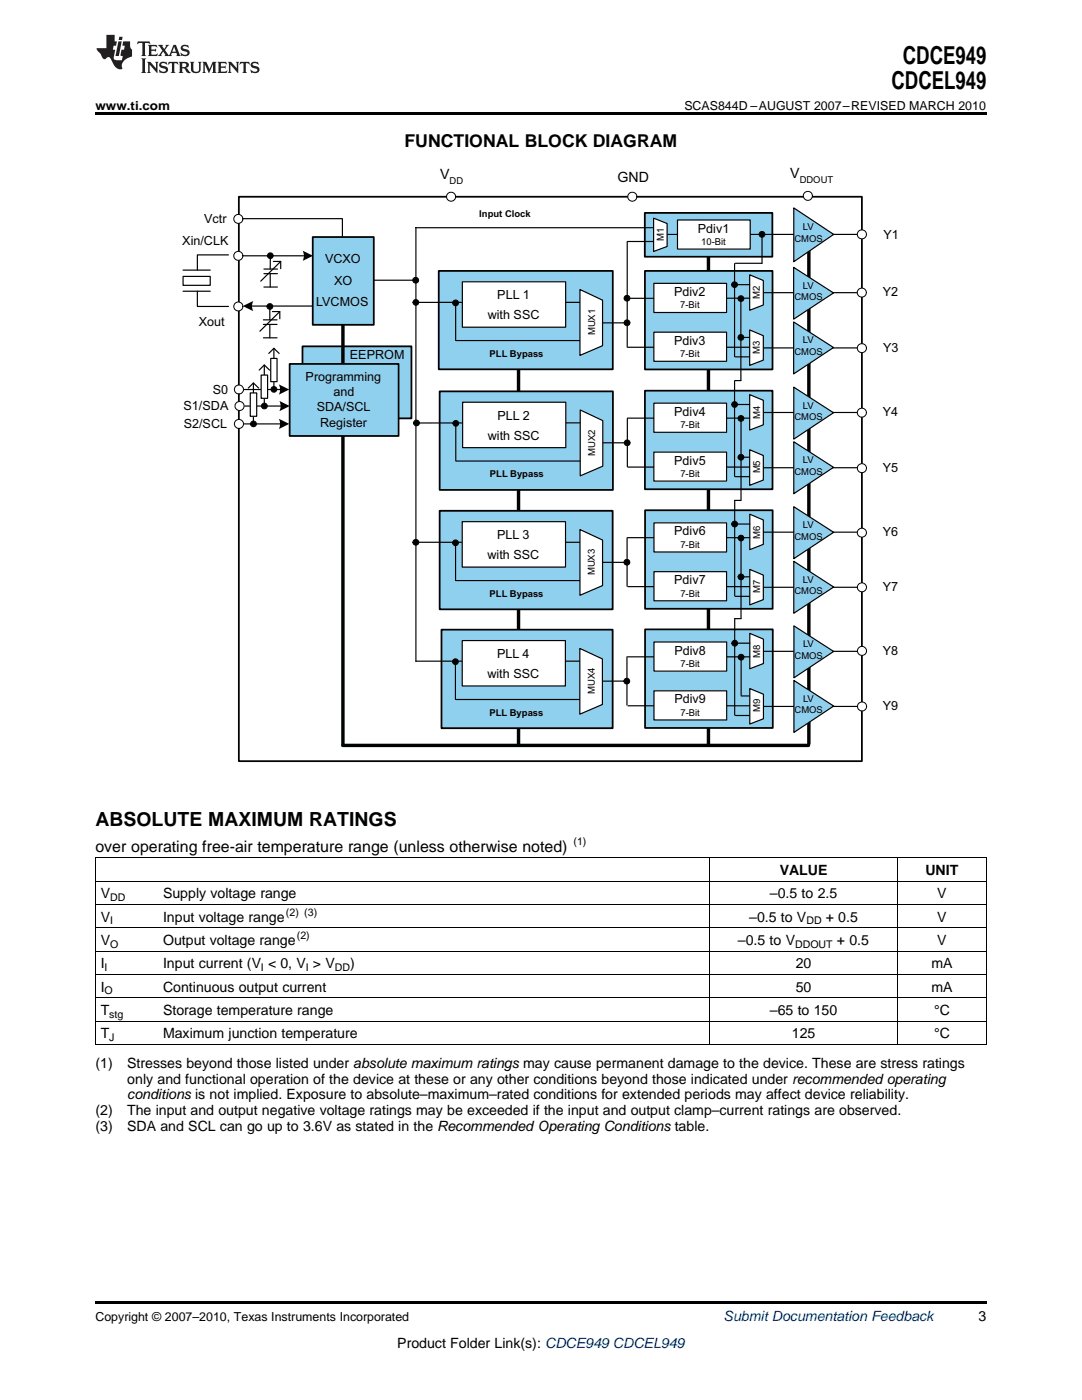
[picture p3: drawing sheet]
<svg xmlns="http://www.w3.org/2000/svg" width="216mm" height="279mm" viewBox="0 0 216 279" stroke-linecap="round" stroke-linejoin="round" font-family="sans-serif">
<g fill="#231f20">
<path d="M27.5 8.3l-.1 .5 .4-.2h.6v.1v2.1l-.2 .4h1l-.3-.4v-2.1l.1-.1h.5l.5 .2-.2-.5zM29.5 9l.2 .3v1.5l-.2 .4h1.8l.2-.6a1.04 1.04 0 0 1-1.3 .2v-.7h.6l.3 .2v-.6l-.3 .2h-.6v-.6l.8-.1 .4 .3-.2-.5zM31.5 9l.9 1.1-.9 1.1h.8l-.2-.2 .5-.7 .4 .7-.2 .2h1.5l-.1-.2 .1-.4h.9l.1 .4-.2 .2h1l-.3-.3-.7-1.9h-.5l-.9 2-.8-1 .9-1h-.8l.1 .3-.3 .5-.4-.6 .2-.2zM34.7 9.3l.4 1h-.7zM36.3 9.1a.63 .63 0 0 0-.2 .7 .63 .63 0 0 0 .6 .4l.6 .2 .1 .2a.75 .75 0 0 1-.7 .4 .75 .75 0 0 1-.6-.5l.1 .7 .1-.1a1.11 1.11 0 0 0 1.5-.6 1.13 1.13 0 0 0-1.2-.8l-.1-.4a1.04 1.04 0 0 1 1.2 .2l-.2-.5-.1 .1-.5-.2zM28.2 11.7l.2 .3v2.2l-.2 .4h1l-.3-.4v-2.2l.3-.3zM29.3 12.3l.3 .4v1.5l-.3 .4h.8l-.2-.4v-1.3l1.5 1.7v-1.9l.2-.4h-.7l.2 .4v.9l-1.1-1.3zM32 12.5a.62 .62 0 0 0-.2 .7 .62 .62 0 0 0 .6 .4l.6 .1 .1 .3a.76 .76 0 0 1-.7 .3 .76 .76 0 0 1-.6-.4l.1 .7 .1-.1a1.11 1.11 0 0 0 1.5-.6 1.13 1.13 0 0 0-1.2-.8l-.1-.4a1.04 1.04 0 0 1 1.2 .2l-.2-.6-.1 .1-.5-.1zM33.7 12.3l-.2 .7a.61 .61 0 0 1 .8-.4v1.6l-.2 .4h.9l-.2-.4v-1.6a.63 .63 0 0 1 .8 .4l-.2-.7zM35.6 12.3l.3 .4v1.5l-.3 .4h1l-.2-.2v-.8l.5 .2a.76 .76 0 0 0 1.2 .7l-1-1a.58 .58 0 0 0 .6-.5 .58 .58 0 0 0-.5-.6zM36.4 12.7l.1-.1a.45 .45 0 0 1 .5 .1 .45 .45 0 0 1 .1 .5l-.7 .2zM37.9 12.3l.2 .2a2.17 2.17 0 0 0 .3 1.9 .99 .99 0 0 0 1.6-.6v-1.1l.2-.4h-.7l.2 .2a1.92 1.92 0 0 1-.2 1.8 .6 .6 0 0 1-.9-.5v-1.1l.2-.4zM40.4 12.3l.2 .4v1.5l-.2 .4h.7l-.2-.4v-1.4l.8 1.8 .8-1.8v1.4l-.2 .4h.9l-.2-.4v-1.5l.2-.4h-.8l-.6 1.5-.6-1.5zM43.4 12.3l.2 .4v1.5l-.2 .4h1.8l.2-.6a1.04 1.04 0 0 1-1.3 .2v-.7h.5l.4 .2v-.6l-.4 .2h-.5v-.7h.8l.3 .3-.1-.6zM45.5 12.3l.2 .4v1.5l-.2 .4h.7l-.2-.4v-1.3l1.5 1.7v-1.9l.2-.4h-.7l.2 .4v.9l-1.1-1.3zM47.9 12.3l-.1 .7a.61 .61 0 0 1 .8-.4v1.6l-.3 .4h1l-.3-.4 .1-1.6a.63 .63 0 0 1 .7 .4l-.1-.7zM50.2 12.5a.62 .62 0 0 0-.2 .7 .62 .62 0 0 0 .6 .4l.6 .1 .2 .3a.76 .76 0 0 1-.8 .3 .76 .76 0 0 1-.6-.4l.1 .7 .2-.1a1.11 1.11 0 0 0 1.5-.6 1.13 1.13 0 0 0-1.3-.8l-.1-.4a1.04 1.04 0 0 1 1.2 .2l-.1-.6-.2 .1-.5-.1z"/>
<path d="M21.2 7v2.6h-1.9l.1 .4 .7 .9a.91 .91 0 0 0 1 .9 .56 .56 0 0 1 .5-.4 .56 .56 0 0 1 .5 .3l.4 .8a1.53 1.53 0 0 0 1.9 1.2 1.54 1.54 0 0 1 1-2.1l.9-.3v-1.4a1.52 1.52 0 0 1-.3-1.6h-1.4l-.2 .8h.5l-.2 .8h-.4l-.2 1v.2l.4 .1-.2 .8a1.93 1.93 0 0 1-1.6-.2l.3-1.9h-.5l.2-.8h.4l.2-.8h-.4v-1.3zM23.6 8.3l-.6 2.9h.7l.6-2.9zM23.8 7.3l-.1 .7h.6l.2-.7z"/>
</g>
<path d="M47.7 39.3h124.3v112.6h-124.3z" fill-rule="evenodd" fill="#fff"/>
<path d="M47.7 39.3h124.3v112.6h-124.3z" fill="none" stroke="#010202" stroke-width=".35"/>
<path d="M60.4 69.1h21.7v14.4h-21.7z" fill-rule="evenodd" fill="#8fd0ee"/>
<path d="M60.4 69.1h21.7v14.4h-21.7z" fill="none" stroke="#010202" stroke-width=".35"/>
<path d="M36.5 55.2h5.4v1.7h-5.4z" fill-rule="evenodd" fill="#fff"/>
<path d="M36.5 55.2h5.4v1.7h-5.4zM36.5 53.9h5.4M36.5 58.1h5.4M39.4 58.1v3.1h6.2M45.6 50.9h-6.2v3" fill="none" stroke="#010202" stroke-width=".24"/>
<circle cx="90" cy="39.3" r=".91" fill="#fff"/>
<circle cx="90" cy="39.3" r=".91" fill="none" stroke="#010202" stroke-width=".2"/>
<circle cx="126.2" cy="39.3" r=".91" fill="#fff"/>
<circle cx="126.2" cy="39.3" r=".91" fill="none" stroke="#010202" stroke-width=".2"/>
<circle cx="47.6" cy="61.2" r=".9" fill="#fff"/>
<circle cx="47.6" cy="61.2" r=".9" fill="none" stroke="#010202" stroke-width=".2"/>
<path d="M52.7 53.7h2.7M52.7 54.6h2.7M52.7 57.3h2.7M53.9 54.6v2.7M53.9 51v2.7" fill="none" stroke="#010202" stroke-width=".24"/>
<circle cx="53.9" cy="51" r=".57" fill="#010202"/>
<circle cx="53.9" cy="51" r=".57" fill="none" stroke="#010202" stroke-width=".2"/>
<path d="M52.6 63.8h2.7M52.6 64.7h2.7M52.6 67.4h2.7M53.8 61.2v2.6M53.8 64.7v2.7" fill="none" stroke="#010202" stroke-width=".24"/>
<circle cx="53.8" cy="61.2" r=".58" fill="#010202"/>
<circle cx="53.8" cy="61.2" r=".58" fill="none" stroke="#010202" stroke-width=".2"/>
<path d="M47.6 43.6h20.7v6" fill="none" stroke="#010202" stroke-width=".24"/>
<circle cx="47.6" cy="43.7" r=".9" fill="#fff"/>
<circle cx="47.6" cy="43.7" r=".9" fill="none" stroke="#010202" stroke-width=".2"/>
<circle cx="161.2" cy="39.1" r=".89" fill="#fff"/>
<circle cx="161.2" cy="39.1" r=".89" fill="none" stroke="#010202" stroke-width=".2"/>
<path d="M68.4 148.8h92.9" fill="none" stroke="#010202" stroke-width=".68"/>
<path d="M47.6 51.1h13.3" fill="none" stroke="#010202" stroke-width=".24"/>
<path d="M60.4 50l2.1 1.1-2.1 1 .2-.9z" fill-rule="evenodd" fill="#010202"/>
<circle cx="47.6" cy="51.1" r=".91" fill="#fff"/>
<circle cx="47.6" cy="51.1" r=".91" fill="none" stroke="#010202" stroke-width=".2"/>
<path d="M50 61.1h12.4" fill="none" stroke="#010202" stroke-width=".24"/>
<path d="M48.4 61.1l2.1-1-.2 .9 .2 1.1z" fill-rule="evenodd" fill="#010202"/>
<path d="M141.4 44.4v104.2M161.4 47.7v100.8M68.4 64.3v84.5" fill="none" stroke="#010202" stroke-width=".68"/>
<path d="M62.4 47.3h12.2v17.5h-12.2z" fill-rule="evenodd" fill="#8fd0ee"/>
<path d="M62.4 47.3h12.2v17.5h-12.2z" fill="none" stroke="#010202" stroke-width=".35"/>
<path d="M128.7 42.5h25.4v8.7h-25.4z" fill-rule="evenodd" fill="#8fd0ee"/>
<path d="M128.7 42.5h25.4v8.7h-25.4z" fill="none" stroke="#010202" stroke-width=".35"/>
<path d="M133.1 46.8h38.5" fill="none" stroke="#010202" stroke-width=".24"/>
<path d="M158.4 41.5l7.9 5.3-7.9 5.4z" fill="#8fd0ee"/>
<path d="M158.4 41.5l7.9 5.3-7.9 5.4z" fill="none" stroke="#010202" stroke-width=".24"/>
<circle cx="172" cy="46.8" r=".91" fill="#fff"/>
<circle cx="172" cy="46.8" r=".91" fill="none" stroke="#010202" stroke-width=".2"/>
<path d="M135.2 43.9h14.5v5.8h-14.5z" fill-rule="evenodd" fill="#fff"/>
<path d="M135.2 43.9h14.5v5.8h-14.5z" fill="none" stroke="#010202" stroke-width=".24"/>
<circle cx="152.1" cy="46.8" r=".58" fill="#010202"/>
<circle cx="152.1" cy="46.8" r=".58" fill="none" stroke="#010202" stroke-width=".2"/>
<path d="M152 46.8v5.7" fill="none" stroke="#010202" stroke-width=".24"/>
<path d="M128.7 125.6h25.5v19.7h-25.5z" fill-rule="evenodd" fill="#8fd0ee"/>
<path d="M128.7 125.6h25.5v19.7h-25.5z" fill="none" stroke="#010202" stroke-width=".35"/>
<path d="M151.3 130h21.1" fill="none" stroke="#010202" stroke-width=".24"/>
<path d="M158.4 124.9l7.9 5.1-7.9 5.3z" fill="#8fd0ee"/>
<path d="M158.4 124.9l7.9 5.1-7.9 5.3z" fill="none" stroke="#010202" stroke-width=".24"/>
<circle cx="172" cy="129.9" r=".89" fill="#fff"/>
<circle cx="172" cy="129.9" r=".89" fill="none" stroke="#010202" stroke-width=".2"/>
<path d="M151.5 141h20.9" fill="none" stroke="#010202" stroke-width=".24"/>
<circle cx="172" cy="141" r=".89" fill="#fff"/>
<circle cx="172" cy="141" r=".89" fill="none" stroke="#010202" stroke-width=".2"/>
<path d="M125.3 140.9h25.9" fill="none" stroke="#010202" stroke-width=".24"/>
<path d="M130.5 137.9h14.5v5.8h-14.5z" fill-rule="evenodd" fill="#fff"/>
<path d="M130.5 137.9h14.5v5.8h-14.5zM147.9 131v7.8M147.9 138.9h1.7M146.8 142.8h2.8" fill="none" stroke="#010202" stroke-width=".24"/>
<path d="M149.6 137.4l2.7 1.1v4.9l-2.7 1.1z" fill-rule="evenodd" fill="#fff"/>
<path d="M146.6 123.5v19.2M149.6 137.4l2.7 1.1v4.9l-2.7 1.1z" fill="none" stroke="#010202" stroke-width=".24"/>
<path d="M149.6 126.4l2.7 1.1v4.9l-2.7 1.1z" fill-rule="evenodd" fill="#fff"/>
<path d="M149.6 126.4l2.7 1.1v4.9l-2.7 1.1z" fill="none" stroke="#010202" stroke-width=".24"/>
<circle cx="146.6" cy="128.4" r=".58" fill="#010202"/>
<circle cx="146.6" cy="128.4" r=".58" fill="none" stroke="#010202" stroke-width=".2"/>
<circle cx="147.9" cy="131.2" r=".57" fill="#010202"/>
<circle cx="147.9" cy="131.2" r=".57" fill="none" stroke="#010202" stroke-width=".2"/>
<path d="M125.2 131.1h24.4M146.8 128.4h2.8" fill="none" stroke="#010202" stroke-width=".24"/>
<path d="M130.5 128.1h14.5v5.8h-14.5z" fill-rule="evenodd" fill="#fff"/>
<path d="M130.5 128.1h14.5v5.8h-14.5zM146.6 123.5h1.3" fill="none" stroke="#010202" stroke-width=".24"/>
<path d="M158.4 135.8l7.9 5.1-7.9 5.3z" fill="#8fd0ee"/>
<path d="M158.4 135.8l7.9 5.1-7.9 5.3z" fill="none" stroke="#010202" stroke-width=".24"/>
<path d="M128.7 101.8h25.5v19.7h-25.5z" fill-rule="evenodd" fill="#8fd0ee"/>
<path d="M128.7 101.8h25.5v19.7h-25.5z" fill="none" stroke="#010202" stroke-width=".35"/>
<path d="M151.2 106.2h21.2" fill="none" stroke="#010202" stroke-width=".24"/>
<path d="M158.4 101.1l7.9 5.1-7.9 5.3z" fill="#8fd0ee"/>
<path d="M158.4 101.1l7.9 5.1-7.9 5.3z" fill="none" stroke="#010202" stroke-width=".24"/>
<circle cx="172" cy="106.3" r=".9" fill="#fff"/>
<circle cx="172" cy="106.3" r=".9" fill="none" stroke="#010202" stroke-width=".2"/>
<path d="M151.5 117.2h20.9" fill="none" stroke="#010202" stroke-width=".24"/>
<circle cx="172" cy="117.2" r=".89" fill="#fff"/>
<circle cx="172" cy="117.2" r=".89" fill="none" stroke="#010202" stroke-width=".2"/>
<path d="M125.3 117.1h25.8" fill="none" stroke="#010202" stroke-width=".24"/>
<path d="M130.5 114.1h14.5v5.8h-14.5z" fill-rule="evenodd" fill="#fff"/>
<path d="M130.5 114.1h14.5v5.8h-14.5zM146.7 119h2.9M147.9 107.2v16.2M149.6 115.1h-1.7" fill="none" stroke="#010202" stroke-width=".24"/>
<path d="M149.6 113.6l2.7 1.2v4.9l-2.7 1z" fill-rule="evenodd" fill="#fff"/>
<path d="M146.6 99.9v19M149.6 113.6l2.7 1.2v4.9l-2.7 1z" fill="none" stroke="#010202" stroke-width=".24"/>
<path d="M149.6 102.6l2.7 1.2v4.8l-2.7 1.1z" fill-rule="evenodd" fill="#fff"/>
<path d="M149.6 102.6l2.7 1.2v4.8l-2.7 1.1z" fill="none" stroke="#010202" stroke-width=".24"/>
<circle cx="146.6" cy="104.6" r=".57" fill="#010202"/>
<circle cx="146.6" cy="104.6" r=".57" fill="none" stroke="#010202" stroke-width=".2"/>
<circle cx="147.9" cy="107.4" r=".57" fill="#010202"/>
<circle cx="147.9" cy="107.4" r=".57" fill="none" stroke="#010202" stroke-width=".2"/>
<path d="M125.2 107.3h24.4M146.7 104.6h2.9" fill="none" stroke="#010202" stroke-width=".24"/>
<path d="M130.5 104.3h14.5v5.9h-14.5z" fill-rule="evenodd" fill="#fff"/>
<path d="M130.5 104.3h14.5v5.9h-14.5z" fill="none" stroke="#010202" stroke-width=".24"/>
<path d="M158.4 112l7.9 5.2-7.9 5.2z" fill="#8fd0ee"/>
<path d="M158.4 112l7.9 5.2-7.9 5.2z" fill="none" stroke="#010202" stroke-width=".24"/>
<circle cx="147.9" cy="115.1" r=".57" fill="#010202"/>
<circle cx="147.9" cy="115.1" r=".57" fill="none" stroke="#010202" stroke-width=".2"/>
<path d="M146.6 99.9h1.3" fill="none" stroke="#010202" stroke-width=".24"/>
<path d="M128.7 78h25.4v19.6h-25.4z" fill-rule="evenodd" fill="#8fd0ee"/>
<path d="M128.7 78h25.4v19.6h-25.4z" fill="none" stroke="#010202" stroke-width=".35"/>
<path d="M151.2 82.3h21.2" fill="none" stroke="#010202" stroke-width=".24"/>
<path d="M158.4 77.3l7.9 5.1-7.9 5.2z" fill="#8fd0ee"/>
<path d="M158.4 77.3l7.9 5.1-7.9 5.2z" fill="none" stroke="#010202" stroke-width=".24"/>
<circle cx="172" cy="82.3" r=".89" fill="#fff"/>
<circle cx="172" cy="82.3" r=".89" fill="none" stroke="#010202" stroke-width=".2"/>
<path d="M151.5 93.3h20.9" fill="none" stroke="#010202" stroke-width=".24"/>
<circle cx="172" cy="93.4" r=".9" fill="#fff"/>
<circle cx="172" cy="93.4" r=".9" fill="none" stroke="#010202" stroke-width=".2"/>
<path d="M125.3 93.2h25.8" fill="none" stroke="#010202" stroke-width=".24"/>
<path d="M130.5 90.2h14.5v5.8h-14.5z" fill-rule="evenodd" fill="#fff"/>
<path d="M130.5 90.2h14.5v5.8h-14.5zM146.7 95.1h2.9M147.9 83.4v16.4M147.9 91.3h1.7" fill="none" stroke="#010202" stroke-width=".24"/>
<path d="M149.6 89.8l2.7 1.1v4.9l-2.7 1.1z" fill-rule="evenodd" fill="#fff"/>
<path d="M146.6 76.1v19M149.6 89.8l2.7 1.1v4.9l-2.7 1.1z" fill="none" stroke="#010202" stroke-width=".24"/>
<path d="M149.6 78.8l2.7 1.1v4.9l-2.7 1z" fill-rule="evenodd" fill="#fff"/>
<path d="M149.6 78.8l2.7 1.1v4.9l-2.7 1z" fill="none" stroke="#010202" stroke-width=".24"/>
<circle cx="146.6" cy="80.7" r=".57" fill="#010202"/>
<circle cx="146.6" cy="80.7" r=".57" fill="none" stroke="#010202" stroke-width=".2"/>
<circle cx="147.9" cy="83.5" r=".57" fill="#010202"/>
<circle cx="147.9" cy="83.5" r=".57" fill="none" stroke="#010202" stroke-width=".2"/>
<path d="M125.2 83.4h24.4M146.7 80.7h2.9" fill="none" stroke="#010202" stroke-width=".24"/>
<path d="M130.5 80.5h14.5v5.8h-14.5z" fill-rule="evenodd" fill="#fff"/>
<path d="M130.5 80.5h14.5v5.8h-14.5z" fill="none" stroke="#010202" stroke-width=".24"/>
<path d="M158.4 88.2l7.9 5.1-7.9 5.2z" fill="#8fd0ee"/>
<path d="M158.4 88.2l7.9 5.1-7.9 5.2z" fill="none" stroke="#010202" stroke-width=".24"/>
<circle cx="147.9" cy="91.3" r=".57" fill="#010202"/>
<circle cx="147.9" cy="91.3" r=".57" fill="none" stroke="#010202" stroke-width=".2"/>
<path d="M146.6 76h1.3" fill="none" stroke="#010202" stroke-width=".24"/>
<path d="M128.7 54.1h25.4v19.6h-25.4z" fill-rule="evenodd" fill="#8fd0ee"/>
<path d="M128.7 54.1h25.4v19.6h-25.4z" fill="none" stroke="#010202" stroke-width=".35"/>
<path d="M151.2 58.4h21.1" fill="none" stroke="#010202" stroke-width=".24"/>
<path d="M158.4 53.4l7.9 5.1-7.9 5.2z" fill="#8fd0ee"/>
<path d="M158.4 53.4l7.9 5.1-7.9 5.2z" fill="none" stroke="#010202" stroke-width=".24"/>
<circle cx="172" cy="58.4" r=".9" fill="#fff"/>
<circle cx="172" cy="58.4" r=".9" fill="none" stroke="#010202" stroke-width=".2"/>
<path d="M151.5 69.4h20.9" fill="none" stroke="#010202" stroke-width=".24"/>
<circle cx="172" cy="69.5" r=".91" fill="#fff"/>
<circle cx="172" cy="69.5" r=".91" fill="none" stroke="#010202" stroke-width=".2"/>
<path d="M125.3 69.3h25.8" fill="none" stroke="#010202" stroke-width=".24"/>
<path d="M130.5 66.3h14.5v5.8h-14.5z" fill-rule="evenodd" fill="#fff"/>
<path d="M147.8 59.4v16.5M130.5 66.3h14.5v5.8h-14.5zM146.7 71.2h2.9M147.9 67.3h1.7" fill="none" stroke="#010202" stroke-width=".24"/>
<path d="M149.6 65.8l2.7 1.2v4.9l-2.7 1z" fill-rule="evenodd" fill="#fff"/>
<path d="M146.6 52.6v18.6M149.6 65.8l2.7 1.2v4.9l-2.7 1z" fill="none" stroke="#010202" stroke-width=".24"/>
<path d="M149.6 54.8l2.7 1.2v4.9l-2.7 1z" fill-rule="evenodd" fill="#fff"/>
<path d="M149.6 54.8l2.7 1.2v4.9l-2.7 1z" fill="none" stroke="#010202" stroke-width=".24"/>
<circle cx="146.6" cy="56.8" r=".57" fill="#010202"/>
<circle cx="146.6" cy="56.8" r=".57" fill="none" stroke="#010202" stroke-width=".2"/>
<circle cx="147.8" cy="59.6" r=".58" fill="#010202"/>
<circle cx="147.8" cy="59.6" r=".58" fill="none" stroke="#010202" stroke-width=".2"/>
<path d="M146.7 56.8h2.9M149.6 59.5h-24.4" fill="none" stroke="#010202" stroke-width=".24"/>
<path d="M130.5 56.6h14.5v5.8h-14.5z" fill-rule="evenodd" fill="#fff"/>
<path d="M130.5 56.6h14.5v5.8h-14.5z" fill="none" stroke="#010202" stroke-width=".24"/>
<path d="M158.4 64.3l7.9 5.1-7.9 5.2z" fill="#8fd0ee"/>
<path d="M158.4 64.3l7.9 5.1-7.9 5.2z" fill="none" stroke="#010202" stroke-width=".24"/>
<circle cx="147.9" cy="67.3" r=".57" fill="#010202"/>
<circle cx="147.9" cy="67.3" r=".57" fill="none" stroke="#010202" stroke-width=".2"/>
<path d="M146.7 52.5h5.3" fill="none" stroke="#010202" stroke-width=".24"/>
<path d="M57.8 72.6h21.7v14.4h-21.7z" fill-rule="evenodd" fill="#8fd0ee"/>
<path d="M57.8 72.6h21.7v14.4h-21.7z" fill="none" stroke="#010202" stroke-width=".35"/>
<path d="M103.5 62.1v86.4" fill="none" stroke="#010202" stroke-width=".68"/>
<path d="M125.2 83.5v9.6" fill="none" stroke="#010202" stroke-width=".24"/>
<circle cx="125.1" cy="88.4" r=".57" fill="#010202"/>
<circle cx="125.1" cy="88.4" r=".57" fill="none" stroke="#010202" stroke-width=".2"/>
<path d="M83 45.4v86.6" fill="none" stroke="#010202" stroke-width=".24"/>
<circle cx="83" cy="55.9" r=".57" fill="#010202"/>
<circle cx="83" cy="55.9" r=".57" fill="none" stroke="#010202" stroke-width=".2"/>
<path d="M74.5 55.9h8.5M82.9 45.4h49.3M125.2 48.2v21.1M125.2 48.2h7.1" fill="none" stroke="#010202" stroke-width=".24"/>
<path d="M130.4 43.5l2.7 1.1v4.6l-2.7 1z" fill-rule="evenodd" fill="#fff"/>
<path d="M130.4 43.5l2.7 1.1v4.6l-2.7 1z" fill="none" stroke="#010202" stroke-width=".24"/>
<circle cx="125.1" cy="64.4" r=".57" fill="#010202"/>
<circle cx="125.1" cy="64.4" r=".57" fill="none" stroke="#010202" stroke-width=".2"/>
<path d="M87.5 54.1h34.8v19.6h-34.8z" fill-rule="evenodd" fill="#8fd0ee"/>
<path d="M87.5 54.1h34.8v19.6h-34.8z" fill="none" stroke="#010202" stroke-width=".35"/>
<path d="M91 68h26.6" fill="none" stroke="#010202" stroke-width=".24"/>
<circle cx="90.9" cy="60.5" r=".57" fill="#010202"/>
<circle cx="90.9" cy="60.5" r=".57" fill="none" stroke="#010202" stroke-width=".2"/>
<path d="M83 60.3h34.2M90.9 60.6v7.4M118.6 64.4h7.1" fill="none" stroke="#010202" stroke-width=".24"/>
<path d="M92.3 56.2h20.6v9.1h-20.6z" fill-rule="evenodd" fill="#fff"/>
<path d="M92.3 56.2h20.6v9.1h-20.6z" fill="none" stroke="#010202" stroke-width=".24"/>
<path d="M115.7 57.8l4.5 2.1v9.1l-4.5 1.9z" fill-rule="evenodd" fill="#fff"/>
<path d="M115.7 57.8l4.5 2.1v9.1l-4.5 1.9z" fill="none" stroke="#010202" stroke-width=".24"/>
<circle cx="125.1" cy="59.5" r=".57" fill="#010202"/>
<circle cx="125.1" cy="59.5" r=".57" fill="none" stroke="#010202" stroke-width=".2"/>
<path d="M87.7 78.1h34.6v19.7h-34.6z" fill-rule="evenodd" fill="#8fd0ee"/>
<path d="M87.7 78.1h34.6v19.7h-34.6z" fill="none" stroke="#010202" stroke-width=".35"/>
<path d="M91.1 92h26.5" fill="none" stroke="#010202" stroke-width=".24"/>
<circle cx="90.9" cy="84.5" r=".57" fill="#010202"/>
<circle cx="90.9" cy="84.5" r=".57" fill="none" stroke="#010202" stroke-width=".2"/>
<path d="M90.9 84.6v7.4M117.2 84.4h-34.1" fill="none" stroke="#010202" stroke-width=".24"/>
<path d="M92.3 80.3h20.6v9h-20.6z" fill-rule="evenodd" fill="#fff"/>
<path d="M92.3 80.3h20.6v9h-20.6zM118.6 88.4h7.1" fill="none" stroke="#010202" stroke-width=".24"/>
<path d="M115.8 81.8l4.5 2.1v9.1l-4.5 2z" fill-rule="evenodd" fill="#fff"/>
<path d="M115.8 81.8l4.5 2.1v9.1l-4.5 2z" fill="none" stroke="#010202" stroke-width=".24"/>
<circle cx="83" cy="60.4" r=".57" fill="#010202"/>
<circle cx="83" cy="60.4" r=".57" fill="none" stroke="#010202" stroke-width=".2"/>
<path d="M125.1 107.4v9.6" fill="none" stroke="#010202" stroke-width=".24"/>
<circle cx="125.1" cy="112.2" r=".57" fill="#010202"/>
<circle cx="125.1" cy="112.2" r=".57" fill="none" stroke="#010202" stroke-width=".2"/>
<path d="M87.7 101.9h34.5v19.7h-34.5z" fill-rule="evenodd" fill="#8fd0ee"/>
<path d="M87.7 101.9h34.5v19.7h-34.5z" fill="none" stroke="#010202" stroke-width=".35"/>
<path d="M91 115.9h26.5" fill="none" stroke="#010202" stroke-width=".24"/>
<circle cx="90.9" cy="108.3" r=".57" fill="#010202"/>
<circle cx="90.9" cy="108.3" r=".57" fill="none" stroke="#010202" stroke-width=".2"/>
<path d="M83 108.2h34.2M90.9 108.4v7.5" fill="none" stroke="#010202" stroke-width=".24"/>
<path d="M92.2 104.1h20.6v9.1h-20.6z" fill-rule="evenodd" fill="#fff"/>
<path d="M92.2 104.1h20.6v9.1h-20.6zM118.5 112.2h7.1" fill="none" stroke="#010202" stroke-width=".24"/>
<path d="M115.7 105.7l4.5 2.1v9.1l-4.5 1.9z" fill-rule="evenodd" fill="#fff"/>
<path d="M115.7 105.7l4.5 2.1v9.1l-4.5 1.9z" fill="none" stroke="#010202" stroke-width=".24"/>
<circle cx="83.1" cy="84.4" r=".57" fill="#010202"/>
<circle cx="83.1" cy="84.4" r=".57" fill="none" stroke="#010202" stroke-width=".2"/>
<path d="M125.1 131.1v9.6" fill="none" stroke="#010202" stroke-width=".24"/>
<circle cx="125.1" cy="135.9" r=".57" fill="#010202"/>
<circle cx="125.1" cy="135.9" r=".57" fill="none" stroke="#010202" stroke-width=".2"/>
<path d="M88.1 125.7h34.1v19.6h-34.1z" fill-rule="evenodd" fill="#8fd0ee"/>
<path d="M88.1 125.7h34.1v19.6h-34.1z" fill="none" stroke="#010202" stroke-width=".35"/>
<path d="M91 139.6h26.5" fill="none" stroke="#010202" stroke-width=".24"/>
<circle cx="90.9" cy="132.1" r=".58" fill="#010202"/>
<circle cx="90.9" cy="132.1" r=".58" fill="none" stroke="#010202" stroke-width=".2"/>
<path d="M83 131.9h34.1M90.9 132.2v7.4" fill="none" stroke="#010202" stroke-width=".24"/>
<path d="M92.2 127.8h20.6v9.1h-20.6z" fill-rule="evenodd" fill="#fff"/>
<path d="M92.2 127.8h20.6v9.1h-20.6zM118.5 135.9h7.1" fill="none" stroke="#010202" stroke-width=".24"/>
<path d="M115.7 129.4l4.5 2.1v9.1l-4.5 1.9z" fill-rule="evenodd" fill="#fff"/>
<path d="M115.7 129.4l4.5 2.1v9.1l-4.5 1.9z" fill="none" stroke="#010202" stroke-width=".24"/>
<circle cx="83" cy="108.2" r=".58" fill="#010202"/>
<circle cx="83" cy="108.2" r=".58" fill="none" stroke="#010202" stroke-width=".2"/>
<path d="M48.7 77.7h7.4" fill="none" stroke="#010202" stroke-width=".24"/>
<path d="M55.6 76.7l2.1 1-2.1 1.1 .3-.9z" fill-rule="evenodd" fill="#010202"/>
<circle cx="47.7" cy="77.7" r=".9" fill="#fff"/>
<circle cx="47.7" cy="77.7" r=".9" fill="none" stroke="#010202" stroke-width=".2"/>
<path d="M53.6 70.5l1.1-1 1 1M54.7 69.5v8.2" fill="none" stroke="#010202" stroke-width=".24"/>
<path d="M54 71.5h1.3v4.7h-1.3z" fill-rule="evenodd" fill="#fff"/>
<path d="M54 71.5h1.3v4.7h-1.3z" fill="none" stroke="#010202" stroke-width=".24"/>
<circle cx="54.6" cy="77.7" r=".57" fill="#010202"/>
<circle cx="54.6" cy="77.7" r=".57" fill="none" stroke="#010202" stroke-width=".2"/>
<path d="M48.7 84.6h7.4" fill="none" stroke="#010202" stroke-width=".24"/>
<path d="M55.6 83.6l2.1 1-2.1 1 .3-.9z" fill-rule="evenodd" fill="#010202"/>
<circle cx="47.7" cy="84.6" r=".9" fill="#fff"/>
<circle cx="47.7" cy="84.6" r=".9" fill="none" stroke="#010202" stroke-width=".2"/>
<path d="M48.8 81h7.4" fill="none" stroke="#010202" stroke-width=".24"/>
<path d="M55.8 80l2 1-2 1.1 .2-.8z" fill-rule="evenodd" fill="#010202"/>
<circle cx="47.8" cy="81" r=".9" fill="#fff"/>
<circle cx="47.8" cy="81" r=".9" fill="none" stroke="#010202" stroke-width=".2"/>
<path d="M51.7 73.9l1-1.1 1.1 1.1M52.7 72.8v8.2" fill="none" stroke="#010202" stroke-width=".24"/>
<path d="M52.1 74.9h1.3v4.6h-1.3z" fill-rule="evenodd" fill="#fff"/>
<path d="M52.1 74.9h1.3v4.6h-1.3z" fill="none" stroke="#010202" stroke-width=".24"/>
<circle cx="52.8" cy="81" r=".57" fill="#010202"/>
<circle cx="52.8" cy="81" r=".57" fill="none" stroke="#010202" stroke-width=".2"/>
<path d="M49.5 77.4l1.1-1 1 1M50.6 76.4v8.2" fill="none" stroke="#010202" stroke-width=".24"/>
<path d="M49.9 78.4h1.3v4.7h-1.3z" fill-rule="evenodd" fill="#fff"/>
<path d="M49.9 78.4h1.3v4.7h-1.3z" fill="none" stroke="#010202" stroke-width=".24"/>
<circle cx="50.6" cy="84.6" r=".58" fill="#010202"/>
<circle cx="50.6" cy="84.6" r=".58" fill="none" stroke="#010202" stroke-width=".2"/>
<path d="M54.5 52.2h1.5v1.4M56 52.2l-4 3.9M54.4 62.2h1.4v1.4M55.8 62.2l-4 3.9" fill="none" stroke="#010202" stroke-width=".24"/>
<path d="M19 22.5h177.8v.5h-177.8zM19 259.7h177.8v.5h-177.8z" fill="#000"/>
<g fill="none" stroke="#000" stroke-width=".2">
<path d="M19 175.8h177.8M19 171.2h177.8M19.1 171.2v37.3M141.7 171.2v37.3M179 171.2v37.3M196.8 171.2v37.3M19 199.1h177.8M19 194.5h177.8M19 189.8h177.8M19 185.2h177.8M19 180.5h177.8M19 208.4h177.8"/>
<path d="M19 203.8h177.8"/>
</g>
<g font-size="4.9">
<text x="177.9" y="17.8">CDCEL949</text>
<text x="180.2" y="12.8">CDCE949</text>
</g>
<text font-size="3.9" x="19" y="164.8">ABSOLUTE MAXIMUM RATINGS</text>
<text font-size="3.5" x="80.7" y="29.4">FUNCTIONAL BLOCK DIAGRAM</text>
<text font-size="3.2" x="19" y="170">over operating free-air temperature range (unless otherwise noted)</text>
<g font-size="2.8" fill="#010202">
<text x="87.8" y="35.7">V</text>
<text x="157.7" y="35.5">V</text>
<text x="123.2" y="36.3">GND</text>
</g>
<g font-size="2.8">
<text x="20.1" y="179.3">V</text>
<text x="32.5" y="179.3">Supply voltage range</text>
<text x="153.6" y="179.3">–0.5 to 2.5</text>
<text x="155.6" y="174.6">VALUE</text>
<text x="184.6" y="174.6">UNIT</text>
<text x="187" y="179.3">V</text>
<text x="20.1" y="183.9">V</text>
<text x="32.5" y="183.9">Input voltage range</text>
<text x="149.5" y="183.9">–0.5 to V</text>
<text x="164.8" y="183.9">+ 0.5</text>
<text x="187" y="183.9">V</text>
<text x="20.1" y="188.6">V</text>
<text x="32.5" y="188.6">Output voltage range</text>
<text x="147.2" y="188.6">–0.5 to V</text>
<text x="167" y="188.6">+ 0.5</text>
<text x="187" y="188.6">V</text>
<text x="20.1" y="193.3">I</text>
<text x="20.1" y="197.9">I</text>
<text x="32.5" y="193.3">Input current (V &lt; 0, V &gt; V</text>
<text x="32.5" y="197.9">Continuous output current</text>
<text x="69.9" y="193.3">)</text>
<text x="158.8" y="193.3">20</text>
<text x="158.8" y="197.9">50</text>
<text x="185.8" y="193.3">mA</text>
<text x="185.8" y="197.9">mA</text>
<text x="20.1" y="202.6">T</text>
<text x="32.5" y="202.6">Storage temperature range</text>
<text x="153.6" y="202.6">–65 to 150</text>
<text x="186.4" y="202.6">°C</text>
<text x="20.1" y="207.2">T</text>
<text x="32.5" y="207.2">Maximum junction temperature</text>
<text x="158" y="207.2">125</text>
<text x="186.4" y="207.2">°C</text>
<text x="19" y="213.1">(1)</text>
<text x="25.4" y="213.1">Stresses beyond those listed under absolute maximum ratings may cause permanent damage to the device. These are stress ratings</text>
<text x="25.4" y="216.3">only and functional operation of the device at these or any other conditions beyond those indicated under recommended operating</text>
<text x="25.4" y="219.4">conditions is not implied. Exposure to absolute–maximum–rated conditions for extended periods may affect device reliability.</text>
<text x="19" y="222.6">(2)</text>
<text x="19" y="225.8">(3)</text>
<text x="25.4" y="222.6">The input and output negative voltage ratings may be exceeded if the input and output clamp–current ratings are observed.</text>
<text x="25.4" y="225.8">SDA and SCL can go up to 3.6V as stated in the Recommended Operating Conditions table.</text>
<text x="195.3" y="263.6">3</text>
<text x="79.3" y="269">Product Folder Link(s): CDCE949 CDCEL949</text>
</g>
<text font-size="2.8" fill="#0000c8" x="144.4" y="263.6">Submit Documentation Feedback</text>
<g font-size="2.5">
<text x="19" y="21.9">www.ti.com</text>
<text x="136.6" y="21.9">SCAS844D –AUGUST 2007–REVISED MARCH 2010</text>
<text x="19" y="263.6">Copyright © 2007–2010, Texas Instruments Incorporated</text>
</g>
<g font-size="2.5" fill="#010202">
<text x="40.7" y="44.4">Vctr</text>
<text x="139.2" y="46.4">Pdiv1</text>
<text x="176.3" y="47.7">Y1</text>
<text x="36.4" y="49">Xin/CLK</text>
<text x="64.9" y="52.5">VCXO</text>
<text x="66.6" y="56.8">XO</text>
<text x="99.2" y="59.7">PLL 1</text>
<text x="134.5" y="59.1">Pdiv2</text>
<text x="176.1" y="59.2">Y2</text>
<text x="39.7" y="65">Xout</text>
<text x="63.1" y="61.1">LVCMOS</text>
<text x="97.3" y="63.7">with SSC</text>
<text x="69.8" y="71.7">EEPROM</text>
<text x="134.5" y="68.8">Pdiv3</text>
<text x="176.2" y="70.2">Y3</text>
<text x="61" y="76">Programming</text>
<text x="36.6" y="81.8">S1/SDA</text>
<text x="42.5" y="78.5">S0</text>
<text x="63.2" y="82.1">SDA/SCL</text>
<text x="66.5" y="79.1">and</text>
<text x="99.3" y="83.8">PLL 2</text>
<text x="134.5" y="83">Pdiv4</text>
<text x="176.1" y="83.1">Y4</text>
<text x="36.7" y="85.4">S2/SCL</text>
<text x="63.9" y="85.1">Register</text>
<text x="97.3" y="87.8">with SSC</text>
<text x="134.5" y="92.7">Pdiv5</text>
<text x="176.1" y="94.2">Y5</text>
<text x="99.2" y="107.6">PLL 3</text>
<text x="134.5" y="106.9">Pdiv6</text>
<text x="176.1" y="107.1">Y6</text>
<text x="97.3" y="111.6">with SSC</text>
<text x="134.5" y="116.6">Pdiv7</text>
<text x="176.1" y="118">Y7</text>
<text x="99.2" y="131.4">PLL 4</text>
<text x="134.6" y="130.6">Pdiv8</text>
<text x="176.1" y="130.7">Y8</text>
<text x="97.3" y="135.3">with SSC</text>
<text x="134.6" y="140.4">Pdiv9</text>
<text x="176.1" y="141.7">Y9</text>
</g>
<g font-size="2.1">
<text x="114.4" y="168.7">(1)</text>
<text x="22" y="179.8">DD</text>
<text x="22" y="184.5">I</text>
<text x="57.1" y="182.8">(2) (3)</text>
<text x="160.9" y="184.5">DD</text>
<text x="22" y="189.2">O</text>
<text x="59.2" y="187.5">(2)</text>
<text x="158.6" y="189.2">DDOUT</text>
<text x="20.9" y="193.8">I</text>
<text x="52.1" y="193.8">I</text>
<text x="61" y="193.8">I</text>
<text x="66.8" y="193.8">DD</text>
<text x="20.9" y="198.5">O</text>
<text x="21.8" y="203.1">stg</text>
<text x="21.8" y="207.8">J</text>
</g>
<g font-size="1.9" fill="#010202">
<text x="89.7" y="36.7">DD</text>
<text x="159.6" y="36.5">DDOUT</text>
<text x="95.6" y="43.3">Input Clock</text>
<text x="160.2" y="46">LV</text>
<text x="132.4" y="48.1" transform="rotate(-90 132.4 48.1)">M1</text>
<text x="139.9" y="48.9">10-Bit</text>
<text x="158.5" y="48.2">CMOS</text>
<text x="151.6" y="59.7" transform="rotate(-90 151.6 59.7)">M2</text>
<text x="158.5" y="59.9">CMOS</text>
<text x="160.2" y="57.7">LV</text>
<text x="118.7" y="64" transform="rotate(-90 118.7 64)">X1</text>
<text x="135.7" y="61.6">7-Bit</text>
<text x="97.7" y="71.2">PLL Bypass</text>
<text x="118.7" y="66.9" transform="rotate(-90 118.7 66.9)">MU</text>
<text x="135.7" y="71.3">7-Bit</text>
<text x="151.6" y="70.6" transform="rotate(-90 151.6 70.6)">M3</text>
<text x="158.5" y="70.8">CMOS</text>
<text x="160.2" y="68.5">LV</text>
<text x="151.7" y="83.6" transform="rotate(-90 151.7 83.6)">M4</text>
<text x="158.5" y="83.8">CMOS</text>
<text x="160.2" y="81.6">LV</text>
<text x="135.8" y="85.5">7-Bit</text>
<text x="97.8" y="95.3">PLL Bypass</text>
<text x="118.8" y="91" transform="rotate(-90 118.8 91)">MUX2</text>
<text x="135.8" y="95.2">7-Bit</text>
<text x="151.7" y="94.5" transform="rotate(-90 151.7 94.5)">M5</text>
<text x="158.5" y="94.7">CMOS</text>
<text x="160.2" y="92.5">LV</text>
<text x="151.7" y="107.5" transform="rotate(-90 151.7 107.5)">M6</text>
<text x="158.5" y="107.7">CMOS</text>
<text x="160.2" y="105.4">LV</text>
<text x="135.8" y="109.3">7-Bit</text>
<text x="97.7" y="119.1">PLL Bypass</text>
<text x="118.7" y="114.8" transform="rotate(-90 118.7 114.8)">MUX3</text>
<text x="135.8" y="119.1">7-Bit</text>
<text x="151.7" y="118.3" transform="rotate(-90 151.7 118.3)">M7</text>
<text x="158.5" y="118.6">CMOS</text>
<text x="160.2" y="116.3">LV</text>
<text x="151.7" y="131.3" transform="rotate(-90 151.7 131.3)">M8</text>
<text x="158.5" y="131.5">CMOS</text>
<text x="160.2" y="129.2">LV</text>
<text x="135.8" y="133.1">7-Bit</text>
<text x="97.7" y="142.8">PLL Bypass</text>
<text x="118.7" y="138.5" transform="rotate(-90 118.7 138.5)">MUX4</text>
<text x="135.8" y="142.8">7-Bit</text>
<text x="151.7" y="142.1" transform="rotate(-90 151.7 142.1)">M9</text>
<text x="158.5" y="142.4">CMOS</text>
<text x="160.2" y="140.1">LV</text>
</g>
</svg>
